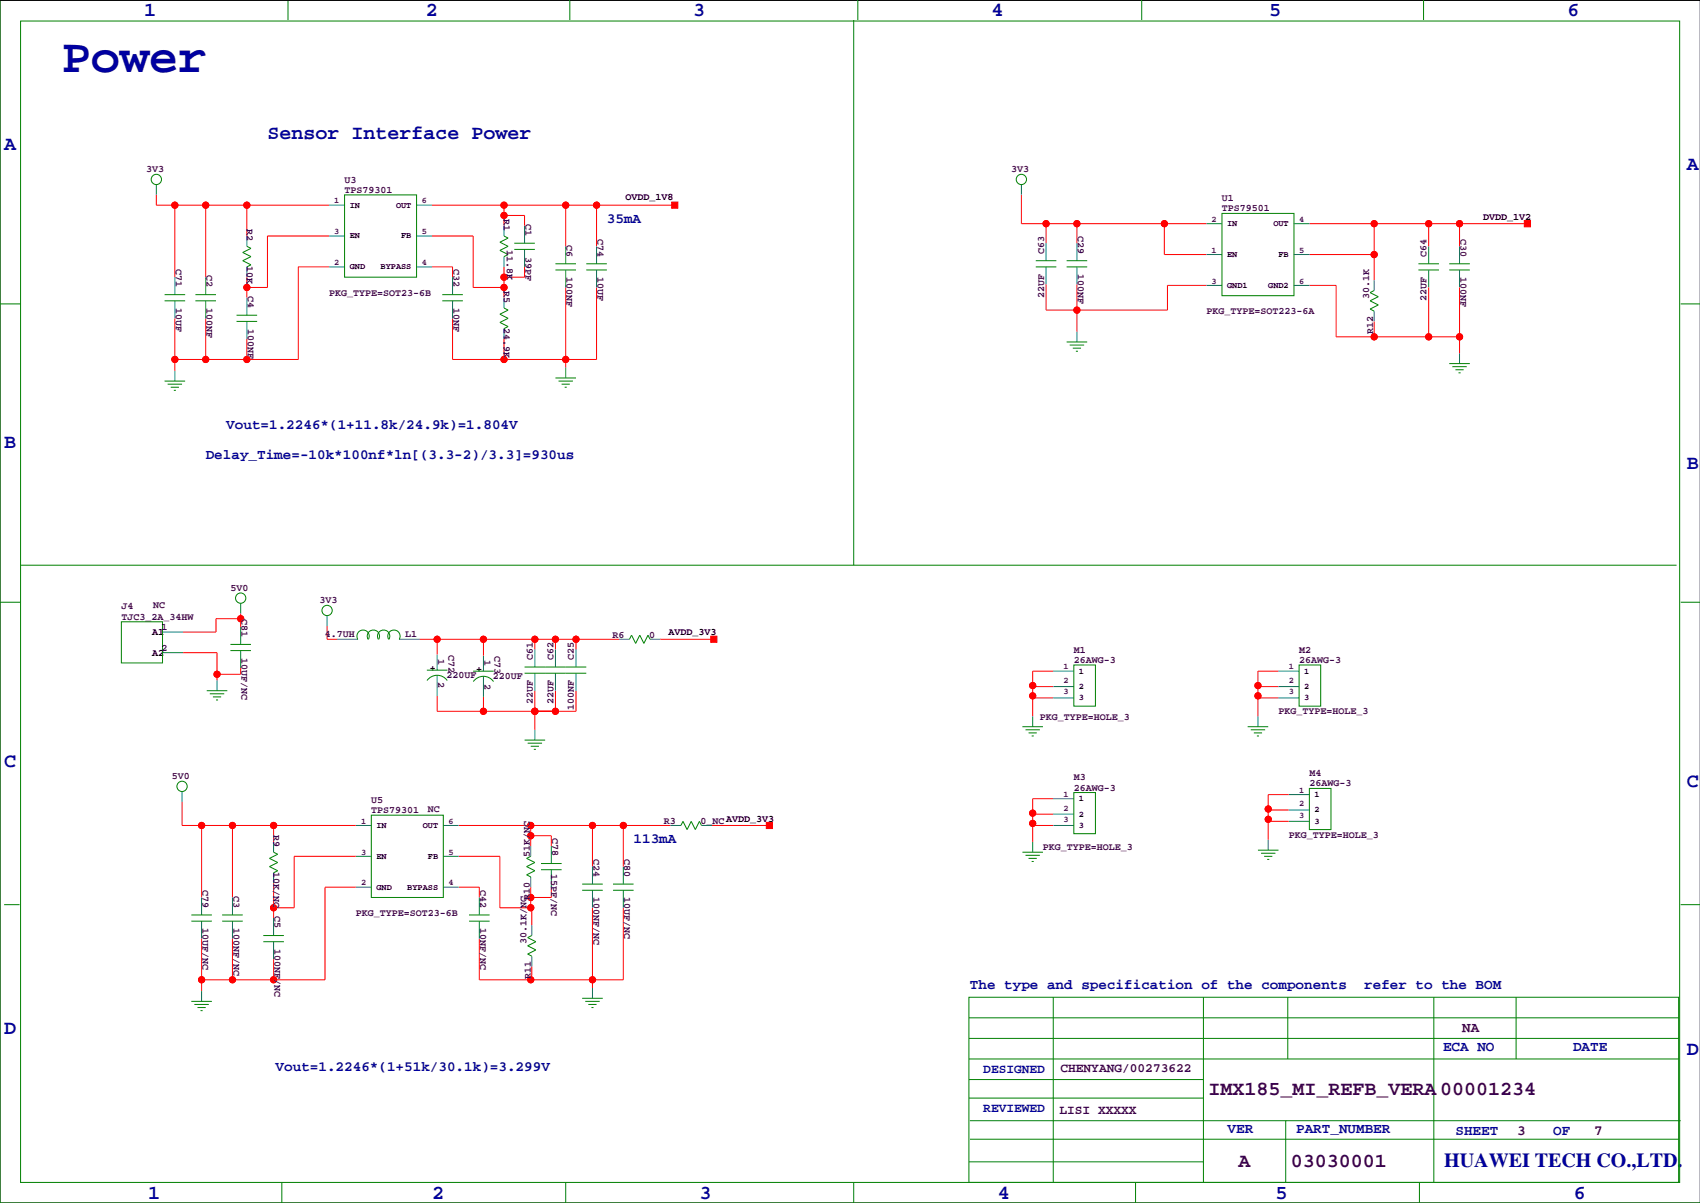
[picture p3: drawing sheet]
<svg xmlns="http://www.w3.org/2000/svg" width="420mm" height="297mm" viewBox="0 0 420 297" stroke-linecap="round" stroke-linejoin="round" font-family="sans-serif">
<path d="M419.9 .1h-419.9v296.9h419.9" fill="none" stroke="#000" stroke-width=".25"/>
<g fill="none" stroke="#008080" stroke-width=".25">
<path d="M38.6 45.6v2.5M61 58.3v2.5M81.3 50.7h3.8M81.3 58.3h3.8M102.9 50.7h3.8M102.9 58.3h3.8M124.5 55.7v2.6M129.5 55.7v4.4M252.2 45.6v2.5M297.9 55.2h3.9M319.5 55.2h3.8M43.2 68.4v4.4"/>
<path d="M43.2 74.3v4.3M50.8 68.4v4.4M50.8 74.3v4.3M61 65.9v2.5M61 73.5v4.3M61 79.4v4.3M81.3 65.9h3.8M102.9 65.9h3.8M111.8 68.4v4.4M111.8 74.3v4.3M124.5 63.4v2.5M124.5 73.5v2.6"/>
<path d="M129.5 61.6v4.3M139.7 60.8v4.3M139.7 66.7v4.3M147.3 60.8v4.3M147.3 66.7v4.3M258.3 60.1v4.3M258.3 65.9v4.3M265.9 60.1v4.3M265.9 65.9v4.3M297.9 70.5h3.9M297.9 62.9h3.9M319.5 70.5h3.8"/>
<path d="M319.5 62.9h3.8M339.3 69.2v2.5M339.3 76.8v2.6M352.8 60.8v4.3M352.8 66.7v4.3M360.4 60.8v4.3M360.4 66.7v4.3M43.2 91.6v2.5M124.5 81.1v2.6M139.7 90.8v2.5M265.9 81.9v2.5M360.4 87.2v2.6"/>
<path d="M40.1 156.1h5.1M59.4 149v2.5M59.4 154.8v4.3M80.8 152v2.5M83.3 157.8h5.1M98.6 157.8h5M152.9 157.8h2.5M160.5 157.8h2.6M40.1 161.1h5.1M53.6 168v2.5M59.4 160.6v4.4M107.9 161.7v3.8"/>
<path d="M107.9 166.7v5.1M119.4 161.9v3.8M119.4 167v5.1M132.1 160.4v4.3M132.1 166.2v4.3M137.2 160.4v4.3M137.2 166.2v4.3M142.2 160.4v4.3M142.2 166.2v4.3M255 176.9v2.5M260.1 165.7h5.1M260.1 169.5h5.1"/>
<path d="M260.1 172.3h5.1M310.6 176.9v2.5M315.7 165.7h5.1M315.7 169.5h5.1M315.7 172.3h5.1M45 195.4v2.6M132.1 180.2v2.5M260.1 197.2h5.1M318.3 196.2h5M67.6 207.9v2.5M67.6 215.5v2.5M87.9 203.8h3.8"/>
<path d="M87.9 211.4h3.8M87.9 219.1h3.8M109.5 203.8h3.8M109.5 211.4h3.8M109.5 219.1h3.8M131.1 208.9v2.5M131.1 216.5v2.6M136.1 208.9v4.3M136.1 214.7v4.4M146.3 214v4.3M146.3 219.8v4.3M153.9 214v4.3"/>
<path d="M153.9 219.8v4.3M165.6 203.8h2.5M173.2 203.8h2.6M255 207.9v2.5M260.1 201h5.1M260.1 203.8h5.1M313.2 207.4v2.5M318.3 200h5M318.3 202.8h5M49.8 221.6v4.3M49.8 227.4v4.4M57.4 221.6v4.3"/>
<path d="M57.4 227.4v4.4M67.6 226.7v4.3M67.6 232.5v4.3M118.4 221.6v4.3M118.4 227.4v4.4M131.3 228.5v2.5M131.3 236.1v2.5M49.8 244.7v2.6M146.3 244v2.5"/>
</g>
<g fill="none" stroke="#008000" stroke-width=".25">
<path d="M0 -.1v297.1h419.9M71.1 0v4.9M140.7 0v4.9M211.8 0v4.9M281.9 0v4.9M351.5 0v4.9M5.1 5.2h409.7v286.8h-409.7zM210.8 4.9v134.7M85.1 48.1h17.8v20.3h-17.8zM124.5 58.3l1 .5-2.1 1 2.1 1-2.1 1 2.1 1.1-1 .5M301.8 52.7h17.7v20.3h-17.7zM0 75h5.1"/>
<path d="M40.6 72.8h5.1M40.6 74.3h5.1M48.3 72.8h5M48.3 74.3h5M58.4 77.8h5.1M58.4 79.4h5.1M61 60.8l1 .5-2.1 1 2.1 1.1-2.1 1 2.1 1-1 .5M109.2 72.8h5.1M109.2 74.3h5.1M124.5 76.1l1 .5-2.1 1 2.1 1-2.1 1 2.1 1-1 .5M127 60.1h5.1M127 61.6h5.1"/>
<path d="M137.2 65.1h5M137.2 66.7h5M144.8 65.1h5.1M144.8 66.7h5.1M255.8 64.4h5.1M255.8 65.9h5.1M263.4 64.4h5.1M263.4 65.9h5.1M339.3 71.7l-1 .5 2.1 1.1-2.1 1 2.1 1-2.1 1 1 .5M350.3 65.1h5M350.3 66.7h5M357.9 65.1h5.1"/>
<path d="M357.9 66.7h5.1M415 75h4.9M40.6 94.1h5.1M41.4 94.9h3.6M42.2 95.6h2M42.9 96.4h.5M137.2 93.3h5M137.9 94.1h3.6M138.7 94.9h2M139.4 95.6h.6M263.4 84.4h5.1M264.2 85.2h3.5"/>
<path d="M264.9 86h2.1M265.7 86.7h.5M357.9 89.8h5.1M358.6 90.5h3.6M359.4 91.3h2M360.2 92.1h.5M5.1 139.6h408.9M0 148.7h5.1M30 153.5h10.1v10.2h-10.1zM56.9 159.1h5.1M88.4 157.9a1.52 1.52 0 0 1 1.3-2.3 1.52 1.52 0 0 1 1.3 2.3M90.9 157.9a1.52 1.52 0 0 1 1.3-2.3 1.52 1.52 0 0 1 1.3 2.3"/>
<path d="M93.4 157.9a1.52 1.52 0 0 1 1.3-2.3 1.52 1.52 0 0 1 1.3 2.3M96 157.9a1.52 1.52 0 0 1 1.3-2.3 1.52 1.52 0 0 1 1.3 2.3M155.4 157.8l.6-1 1 2.1 1-2.1 1 2.1 1-2.1 .5 1M415 148.7h4.9M51.1 170.5h5M51.8 171.3h3.6M52.6 172.1h2M53.3 172.8h.5M56.9 160.6h5.1M105.4 165.5h5.1M105.5 168a3 3 0 0 1 4.9 0M116.8 165.7h5.1"/>
<path d="M116.9 168.3a3 3 0 0 1 5 0M129.5 164.7h15.3M129.5 166.2h15.3M252.5 179.4h5.1M265.2 164.2h5.3v10.2h-5.3zM308.1 179.4h5.1M320.8 164.2h5.3v10.2h-5.3zM129.5 182.7h5.1M130.3 183.5h3.6M131.1 184.3h2M131.8 185h.5M253.2 180.2h3.6"/>
<path d="M254 181h2M254.8 181.7h.5M265.2 195.7h5.3v10.2h-5.3zM308.9 180.2h3.5M309.6 181h2.1M310.4 181.7h.5M323.3 194.7h5.4v10.1h-5.4zM67.6 210.4l1 .5-2.1 1 2.1 1.1-2.1 1 2.1 1-1 .5M91.7 201.3h17.8v20.3h-17.8zM131.1 211.4l-1.1 .5 2.1 1.1-2.1 1 2.1 1-2.1 1 1.1 .5M133.6 213.2h5.1M133.6 214.7h5.1"/>
<path d="M143.8 218.3h5M143.8 219.8h5M151.4 218.3h5.1M151.4 219.8h5.1M168.1 203.8l.6-1 1 2 1-2 1 2 1-2 .5 1M252.5 210.4h5.1M253.2 211.2h3.6M254 211.9h2M254.8 212.7h.5M310.6 209.9h5.1M311.4 210.7h3.6M312.2 211.4h2"/>
<path d="M312.9 212.2h.5M1 223.4h3.8M47.2 225.9h5.1M47.2 227.4h5.1M54.9 225.9h5M54.9 227.4h5M65 231h5.1M65 232.5h5.1M115.8 225.9h5.1M115.8 227.4h5.1M131.3 231l-1 .5 2 1-2 1 2 1.1-2 1 1 .5M415 223.4h4.9"/>
<path d="M47.2 247.3h5.1M48 248h3.6M48.8 248.8h2M49.5 249.5h.5M143.8 246.5h5M144.5 247.3h3.6M145.3 248h2M146 248.8h.6M239.3 246.2h175.2v45.8h-175.2zM239.3 251.3h175.2M239.3 256.4h175.2M260.1 246.2v45.8"/>
<path d="M297.2 246.2v45.8M318 246.2v15.3M354.1 246.2v45.8M374.4 246.2v15.3M239.3 266.6h57.9M239.3 261.5h175.2M239.3 271.1h57.9M239.5 276.7h175.5M317.5 276.7v15.3M69.6 292v5M139.7 292v5M210.8 292v5"/>
<path d="M239.3 286.9h57.9M239.5 281.3h175M280.4 292v5M350.5 292v5M383.5 287.4h.1"/>
<circle cx="38.6" cy="44.3" r="1.27"/>
<circle cx="252.2" cy="44.3" r="1.27"/>
<circle cx="59.4" cy="147.7" r="1.27"/>
<circle cx="80.8" cy="150.7" r="1.27"/>
<circle cx="45" cy="194.2" r="1.27"/>
</g>
<g fill="none" stroke="#f00" stroke-width=".25">
<path d="M38.6 48.1v2.6h42.7M43.2 50.7v17.7M50.8 50.7v17.7M61 50.7v7.6M81.3 58.3h-15.3v12.7h-5M106.7 58.3h10.1v12.7h7.7M106.7 50.7h59.9M124.5 53.2h5v2.5M124.5 50.7v5M139.7 50.7v10.1M147.3 50.7v10.1M252.2 48.1v7.1h45.7"/>
<path d="M258.3 55.2v4.9M265.9 55.2v4.9M287.5 55.2v7.7h10.4M323.3 55.2h53.9M339.3 55.2v14M352.8 55.2v5.6M360.4 55.2v5.6M43.2 78.6v13M50.8 78.6v10.2M61 68.4v5.1M81.3 65.9h-7.6v22.9h-30.5M106.7 65.9h5.1v2.5"/>
<path d="M124.5 65.9v7.6M129.5 65.9v2.5h-5M139.7 71v19.8M147.3 71v17.8h-35.5v-10.2M258.3 70.2v6.4h30v-6.1h9.6M265.9 70.2v11.7M323.3 62.9h16M323.3 70.5h6.6v12.7h30.5M339.3 79.4v3.8M352.8 71v12.2M360.4 71v16.2M61 83.7v5.1"/>
<path d="M124.5 83.7v5.1M59.4 151.5v3.3M59.4 152.8h-6.1v3.3h-8.1M80.8 154.5v3.3h2.5M103.6 157.8h49.3M107.9 157.8v3.9M119.4 157.8v4.1M132.1 157.8v2.6M137.2 157.8v2.6M142.2 157.8v2.6M163.1 157.8h13.2M45.2 161.1h8.4v6.9"/>
<path d="M59.4 165v1.5h-5.8M119.4 172.1v3.5M132.1 170.5v9.7M137.2 170.5v5.1M142.2 170.5v5.1h-34.3v-3.8M255 172.3h5.1M255 169.5h5.1M260.1 165.7h-5.1v11.2M310.6 172.3h5.1M310.6 169.5h5.1M315.7 165.7h-5.1v11.2M45 198v5.8h42.9"/>
<path d="M260.1 197.2h-5.1v10.7M318.3 196.2h-5.1v11.2M49.8 203.8v17.8M57.4 203.8v17.8M67.6 203.8v4.1M67.6 218v8.7M87.9 211.4h-15.3v12.7h-5M87.9 219.1h-7.6v22.8h-30.5M113.3 211.4h10.1v12.7h7.9v4.4M113.3 219.1h5.1v2.5M113.3 203.8h52.3M131.1 203.8v5.1"/>
<path d="M131.1 219.1v5M131.1 206.4h5v2.5M136.1 219.1v2.5h-5M146.3 203.8v10.2M153.9 203.8v10.2M175.8 203.8h14.2M255 203.8h5.1M255 201h5.1M313.2 202.8h5.1M313.2 200h5.1M49.8 231.8v12.9M57.4 231.8v10.1"/>
<path d="M67.6 236.8v5.1M131.3 238.6v2.3h-.2v1M146.3 224.1v19.9M153.9 224.1v17.8h-35.5v-10.1"/>
<circle cx="43.2" cy="50.7" r=".76"/>
<circle cx="50.8" cy="50.7" r=".76"/>
<circle cx="61" cy="50.7" r=".76"/>
<circle cx="124.5" cy="53.2" r=".76"/>
<circle cx="124.5" cy="50.7" r=".76"/>
<circle cx="139.7" cy="50.7" r=".76"/>
<circle cx="147.3" cy="50.7" r=".76"/>
<circle cx="258.3" cy="55.2" r=".76"/>
<circle cx="265.9" cy="55.2" r=".76"/>
<circle cx="287.5" cy="55.2" r=".76"/>
<circle cx="339.3" cy="55.2" r=".76"/>
<circle cx="352.8" cy="55.2" r=".76"/>
<circle cx="360.4" cy="55.2" r=".76"/>
<circle cx="61" cy="71" r=".76"/>
<circle cx="124.5" cy="71" r=".76"/>
<circle cx="124.5" cy="68.4" r=".76"/>
<circle cx="265.9" cy="76.6" r=".76"/>
<circle cx="339.3" cy="62.9" r=".76"/>
<circle cx="43.2" cy="88.8" r=".76"/>
<circle cx="50.8" cy="88.8" r=".76"/>
<circle cx="61" cy="88.8" r=".76"/>
<circle cx="124.5" cy="88.8" r=".76"/>
<circle cx="139.7" cy="88.8" r=".76"/>
<circle cx="339.3" cy="83.2" r=".76"/>
<circle cx="352.8" cy="83.2" r=".76"/>
<circle cx="360.4" cy="83.2" r=".76"/>
<circle cx="59.4" cy="152.8" r=".76"/>
<circle cx="108" cy="157.8" r=".76"/>
<circle cx="119.4" cy="157.8" r=".76"/>
<circle cx="132.1" cy="157.8" r=".76"/>
<circle cx="137.2" cy="157.8" r=".76"/>
<circle cx="142.2" cy="157.8" r=".76"/>
<circle cx="53.6" cy="166.5" r=".76"/>
<circle cx="119.4" cy="175.6" r=".76"/>
<circle cx="132.1" cy="175.6" r=".76"/>
<circle cx="137.2" cy="175.6" r=".76"/>
<circle cx="255" cy="169.3" r=".76"/>
<circle cx="255" cy="171.8" r=".76"/>
<circle cx="310.6" cy="169.3" r=".76"/>
<circle cx="310.6" cy="171.8" r=".76"/>
<circle cx="313.2" cy="199.8" r=".76"/>
<circle cx="49.8" cy="203.8" r=".76"/>
<circle cx="57.4" cy="203.8" r=".76"/>
<circle cx="67.6" cy="203.8" r=".76"/>
<circle cx="131.1" cy="206.4" r=".76"/>
<circle cx="131.1" cy="203.8" r=".76"/>
<circle cx="146.3" cy="203.8" r=".76"/>
<circle cx="153.9" cy="203.8" r=".76"/>
<circle cx="255" cy="200.8" r=".76"/>
<circle cx="255" cy="203.3" r=".76"/>
<circle cx="313.2" cy="202.3" r=".76"/>
<circle cx="67.6" cy="224.1" r=".76"/>
<circle cx="131.1" cy="224.1" r=".76"/>
<circle cx="131.1" cy="221.6" r=".76"/>
<circle cx="49.8" cy="241.9" r=".76"/>
<circle cx="57.4" cy="241.9" r=".76"/>
<circle cx="67.6" cy="241.9" r=".76"/>
<circle cx="131.1" cy="241.9" r=".76"/>
<circle cx="146.3" cy="241.9" r=".76"/>
</g>
<g fill="#f00" stroke="#f00" stroke-width=".25">
<path d="M165.9 49.9h1.5v1.5h-1.5z" fill-rule="evenodd"/>
<path d="M189.2 203.1h1.6v1.5h-1.6z" fill-rule="evenodd"/>
<path d="M175.5 157.1h1.5v1.5h-1.5z" fill-rule="evenodd"/>
<path d="M376.4 54.5h1.6v1.5h-1.6z" fill-rule="evenodd"/>
<circle cx="265.9" cy="55.2" r=".76"/>
<circle cx="258.3" cy="55.2" r=".76"/>
<circle cx="287.5" cy="55.2" r=".76"/>
<circle cx="131.1" cy="224.1" r=".76"/>
<circle cx="131.1" cy="221.6" r=".76"/>
<circle cx="67.6" cy="224.1" r=".76"/>
<circle cx="67.6" cy="203.8" r=".76"/>
<circle cx="57.4" cy="203.8" r=".76"/>
<circle cx="49.8" cy="203.8" r=".76"/>
<circle cx="43.2" cy="88.8" r=".76"/>
<circle cx="50.8" cy="88.8" r=".76"/>
<circle cx="61" cy="88.8" r=".76"/>
<circle cx="124.5" cy="68.4" r=".76"/>
<circle cx="124.5" cy="71" r=".76"/>
<circle cx="313.2" cy="199.8" r=".76"/>
<circle cx="313.2" cy="202.3" r=".76"/>
<circle cx="255" cy="200.8" r=".76"/>
<circle cx="255" cy="203.3" r=".76"/>
<circle cx="310.6" cy="169.3" r=".76"/>
<circle cx="310.6" cy="171.8" r=".76"/>
<circle cx="255" cy="171.8" r=".76"/>
<circle cx="255" cy="169.3" r=".76"/>
<circle cx="61" cy="71" r=".76"/>
<circle cx="61" cy="50.7" r=".76"/>
<circle cx="50.8" cy="50.7" r=".76"/>
<circle cx="43.2" cy="50.7" r=".76"/>
<circle cx="124.5" cy="88.8" r=".76"/>
<circle cx="139.7" cy="88.8" r=".76"/>
<circle cx="147.3" cy="50.7" r=".76"/>
<circle cx="124.5" cy="53.2" r=".76"/>
<circle cx="139.7" cy="50.7" r=".76"/>
<circle cx="124.5" cy="50.7" r=".76"/>
<circle cx="153.9" cy="203.8" r=".76"/>
<circle cx="131.1" cy="206.4" r=".76"/>
<circle cx="131.1" cy="203.8" r=".76"/>
<circle cx="146.3" cy="203.8" r=".76"/>
<circle cx="59.4" cy="152.8" r=".76"/>
<circle cx="53.6" cy="166.5" r=".76"/>
<circle cx="142.2" cy="157.8" r=".76"/>
<circle cx="137.2" cy="157.8" r=".76"/>
<circle cx="132.1" cy="157.8" r=".76"/>
<circle cx="119.4" cy="157.8" r=".76"/>
<circle cx="108" cy="157.8" r=".76"/>
<circle cx="132.1" cy="175.6" r=".76"/>
<circle cx="137.2" cy="175.6" r=".76"/>
<circle cx="119.4" cy="175.6" r=".76"/>
<circle cx="265.9" cy="76.6" r=".76"/>
<circle cx="339.3" cy="83.2" r=".76"/>
<circle cx="352.8" cy="83.2" r=".76"/>
<circle cx="360.4" cy="83.2" r=".76"/>
<circle cx="339.3" cy="62.9" r=".76"/>
<circle cx="339.3" cy="55.2" r=".76"/>
<circle cx="360.4" cy="55.2" r=".76"/>
<circle cx="352.8" cy="55.2" r=".76"/>
<circle cx="67.6" cy="241.9" r=".76"/>
<circle cx="57.4" cy="241.9" r=".76"/>
<circle cx="49.8" cy="241.9" r=".76"/>
<circle cx="131.1" cy="241.9" r=".76"/>
<circle cx="146.3" cy="241.9" r=".76"/>
</g>
<text font-size="12" fill="#0000a0" x="15.2" y="17.7">Power</text>
<g font-size="4.9" fill="#0000a0">
<text x="35.6" y="3.9">1</text>
<text x="105.2" y="3.9">2</text>
<text x="171.2" y="3.9">3</text>
<text x="244.9" y="3.9">4</text>
<text x="313.4" y="3.9">5</text>
<text x="387.1" y="3.9">6</text>
<text x="66" y="34.4">Sensor Interface Power</text>
<text x="1" y="36.9">A</text>
<text x="416.6" y="42">A</text>
<text x="1" y="110.6">B</text>
<text x="416.6" y="115.7">B</text>
<text x="1" y="189.3">C</text>
<text x="416.6" y="194.4">C</text>
<text x="1" y="255.4">D</text>
<text x="416.6" y="260.5">D</text>
<text x="356.6" y="288">HUAWEI TECH CO.,LTD.</text>
<text x="36.6" y="296">1</text>
<text x="106.7" y="296">2</text>
<text x="172.7" y="296">3</text>
<text x="246.4" y="296">4</text>
<text x="315" y="296">5</text>
<text x="388.6" y="296">6</text>
</g>
<g font-size="4.9" fill="#400040">
<text x="298.5" y="270.5">IMX185_MI_REFB_VERA</text>
<text x="355.6" y="270.5">00001234</text>
<text x="305.9" y="288.3">A</text>
<text x="318.8" y="288.3">03030001</text>
</g>
<g font-size="3.5" fill="#0000a0">
<text x="149.9" y="55">35mA</text>
<text x="55.9" y="105.8">Vout=1.2246*(1+11.8k/24.9k)=1.804V</text>
<text x="50.8" y="113.4">Delay_Time=-10k*100nf*ln[(3.3-2)/3.3]=930us</text>
<text x="156.5" y="208.2">113mA</text>
<text x="239.5" y="244.2">The type and specification of the components</text>
<text x="336.9" y="244.2">refer to the BOM</text>
<text x="356.4" y="259.4">ECA NO</text>
<text x="388.5" y="259.4">DATE</text>
<text x="68.1" y="264.6">Vout=1.2246*(1+51k/30.1k)=3.299V</text>
<text x="303.1" y="279.7">VER</text>
<text x="320.1" y="279.7">PART_NUMBER</text>
<text x="359.4" y="280.3">SHEET</text>
<text x="383.5" y="280.3">OF</text>
</g>
<g font-size="3.5" fill="#400040">
<text x="361.1" y="254.9">NA</text>
<text x="374.6" y="280.3">3</text>
<text x="393.7" y="280.3">7</text>
</g>
<g font-size="3.2" fill="#0000a0">
<text x="242.8" y="264.9">DESIGNED</text>
<text x="242.8" y="274.5">REVIEWED</text>
</g>
<g font-size="3.2" fill="#400040">
<text x="261.9" y="264.7">CHENYANG/00273622</text>
<text x="261.6" y="275.1">LISI XXXXX</text>
</g>
<g font-size="2.5" fill="#400040">
<text x="36.1" y="42.5">3V3</text>
<text x="85.1" y="47.6">TPS79301</text>
<text x="85.1" y="45.1">U3</text>
<text x="249.7" y="42.5">3V3</text>
<text x="301.8" y="52.2">TPS79501</text>
<text x="301.8" y="49.6">U1</text>
<text x="60.9" y="56.6" transform="rotate(90 60.9 56.6)">R2</text>
<text x="124.4" y="54" transform="rotate(90 124.4 54)">R1</text>
<text x="129.8" y="55.3" transform="rotate(90 129.8 55.3)">C1</text>
<text x="147.5" y="58.9" transform="rotate(90 147.5 58.9)">C74</text>
<text x="266.2" y="58.2" transform="rotate(90 266.2 58.2)">C29</text>
<text x="360.7" y="58.9" transform="rotate(90 360.7 58.9)">C30</text>
<text x="60.9" y="65.6" transform="rotate(90 60.9 65.6)">10K</text>
<text x="125.2" y="61.8" transform="rotate(90 125.2 61.8)">11.8K</text>
<text x="129.8" y="63.4" transform="rotate(90 129.8 63.4)">39PF</text>
<text x="139.9" y="60.4" transform="rotate(90 139.9 60.4)">C6</text>
<text x="257.8" y="62.6" transform="rotate(-90 257.8 62.6)">C63</text>
<text x="352.3" y="63.4" transform="rotate(-90 352.3 63.4)">C64</text>
<text x="43.4" y="66.5" transform="rotate(90 43.4 66.5)">C71</text>
<text x="51" y="68" transform="rotate(90 51 68)">C2</text>
<text x="112" y="66.5" transform="rotate(90 112 66.5)">C32</text>
<text x="124.4" y="71.8" transform="rotate(90 124.4 71.8)">R5</text>
<text x="139.9" y="68.4" transform="rotate(90 139.9 68.4)">100NF</text>
<text x="147.5" y="68.4" transform="rotate(90 147.5 68.4)">10UF</text>
<text x="266.2" y="67.7" transform="rotate(90 266.2 67.7)">100NF</text>
<text x="360.7" y="68.4" transform="rotate(90 360.7 68.4)">100NF</text>
<text x="43.4" y="76.1" transform="rotate(90 43.4 76.1)">10UF</text>
<text x="51" y="76.1" transform="rotate(90 51 76.1)">100NF</text>
<text x="61.2" y="73.1" transform="rotate(90 61.2 73.1)">C4</text>
<text x="81.3" y="73">PKG_TYPE=SOT23-6B</text>
<text x="112" y="76.1" transform="rotate(90 112 76.1)">10NF</text>
<text x="257.8" y="73.6" transform="rotate(-90 257.8 73.6)">22UF</text>
<text x="297.9" y="77.6">PKG_TYPE=SOT223-6A</text>
<text x="338.1" y="73.8" transform="rotate(-90 338.1 73.8)">30.1K</text>
<text x="352.3" y="74.4" transform="rotate(-90 352.3 74.4)">22UF</text>
<text x="61.2" y="81.1" transform="rotate(90 61.2 81.1)">100NF</text>
<text x="124.4" y="80.9" transform="rotate(90 124.4 80.9)">24.9K</text>
<text x="339.1" y="82.5" transform="rotate(-90 339.1 82.5)">R12</text>
<text x="56.9" y="145.9">5V0</text>
<text x="78.9" y="149">3V3</text>
<text x="30" y="150.5">J4</text>
<text x="30" y="153">TJC3_2A_34HW</text>
<text x="37.8" y="150.2">NC</text>
<text x="39.9" y="155.6">1</text>
<text x="59.7" y="152.9" transform="rotate(90 59.7 152.9)">C81</text>
<text x="39.9" y="160.6">2</text>
<text x="80.2" y="157.3">4.7UH</text>
<text x="100.1" y="157.3">L1</text>
<text x="110.7" y="161.7" transform="rotate(90 110.7 161.7)">C72</text>
<text x="122.1" y="161.9" transform="rotate(90 122.1 161.9)">C73</text>
<text x="151.2" y="157.6">R6</text>
<text x="160.3" y="157.6">0</text>
<text x="265.2" y="161.2">M1</text>
<text x="320.8" y="161.2">M2</text>
<text x="59.7" y="162.4" transform="rotate(90 59.7 162.4)">10UF/NC</text>
<text x="108.2" y="162.7" transform="rotate(90 108.2 162.7)">1</text>
<text x="110.2" y="167.5">220UF</text>
<text x="119.6" y="163" transform="rotate(90 119.6 163)">1</text>
<text x="121.7" y="167.8">220UF</text>
<text x="131.6" y="162.9" transform="rotate(-90 131.6 162.9)">C61</text>
<text x="136.7" y="162.9" transform="rotate(-90 136.7 162.9)">C62</text>
<text x="141.7" y="162.9" transform="rotate(-90 141.7 162.9)">C25</text>
<text x="265.2" y="163.7">26AWG-3</text>
<text x="320.8" y="163.7">26AWG-3</text>
<text x="108.2" y="168.5" transform="rotate(90 108.2 168.5)">2</text>
<text x="119.6" y="168.8" transform="rotate(90 119.6 168.8)">2</text>
<text x="131.6" y="173.9" transform="rotate(-90 131.6 173.9)">22UF</text>
<text x="136.7" y="173.9" transform="rotate(-90 136.7 173.9)">22UF</text>
<text x="141.7" y="175.4" transform="rotate(-90 141.7 175.4)">100NF</text>
<text x="256.8" y="177.7">PKG_TYPE=HOLE_3</text>
<text x="315.7" y="176.4">PKG_TYPE=HOLE_3</text>
<text x="323.3" y="191.6">M4</text>
<text x="42.4" y="192.4">5V0</text>
<text x="265.2" y="195.2">26AWG-3</text>
<text x="265.2" y="192.6">M3</text>
<text x="323.3" y="194.2">26AWG-3</text>
<text x="91.7" y="200.8">TPS79301</text>
<text x="91.7" y="198.2">U5</text>
<text x="105.7" y="200.5">NC</text>
<text x="163.9" y="203.6">R3</text>
<text x="173" y="203.6">0_NC AVDD_3V3</text>
<text x="67.5" y="206.2" transform="rotate(90 67.5 206.2)">R9</text>
<text x="136.4" y="207" transform="rotate(90 136.4 207)">C78</text>
<text x="257.6" y="209.9">PKG_TYPE=HOLE_3</text>
<text x="318.3" y="206.9">PKG_TYPE=HOLE_3</text>
<text x="67.5" y="215.3" transform="rotate(90 67.5 215.3)">10K/NC</text>
<text x="130.8" y="211.7" transform="rotate(-90 130.8 211.7)">51K/NC</text>
<text x="136.1" y="215.8" transform="rotate(90 136.1 215.8)">15PF/NC</text>
<text x="146.5" y="212.1" transform="rotate(90 146.5 212.1)">C24</text>
<text x="154.2" y="212.1" transform="rotate(90 154.2 212.1)">C80</text>
<text x="50" y="219.7" transform="rotate(90 50 219.7)">C79</text>
<text x="57.6" y="221.2" transform="rotate(90 57.6 221.2)">C3</text>
<text x="118.6" y="219.7" transform="rotate(90 118.6 219.7)">C42</text>
<text x="146.5" y="221.6" transform="rotate(90 146.5 221.6)">100NF/NC</text>
<text x="154.2" y="221.6" transform="rotate(90 154.2 221.6)">10UF/NC</text>
<text x="67.8" y="226.3" transform="rotate(90 67.8 226.3)">C5</text>
<text x="87.9" y="226.2">PKG_TYPE=SOT23-6B</text>
<text x="130.8" y="222.2" transform="rotate(-90 130.8 222.2)">R10</text>
<text x="50" y="229.2" transform="rotate(90 50 229.2)">10UF/NC</text>
<text x="57.6" y="229.2" transform="rotate(90 57.6 229.2)">100NF/NC</text>
<text x="118.6" y="229.2" transform="rotate(90 118.6 229.2)">10NF/NC</text>
<text x="130.1" y="233" transform="rotate(-90 130.1 233)">30.1K/NC</text>
<text x="67.8" y="234.3" transform="rotate(90 67.8 234.3)">100NF/NC</text>
<text x="131.1" y="241.8" transform="rotate(-90 131.1 241.8)">R11</text>
</g>
<g font-size="2.5">
<text x="154.4" y="49.4">OVDD_1V8</text>
<text x="366.3" y="54.2">DVDD_1V2</text>
<text x="37.6" y="156.8">A1</text>
<text x="37.6" y="161.9">A2</text>
<text x="165.1" y="156.8">AVDD_3V3</text>
<text x="106.2" y="165.7">+</text>
<text x="117.6" y="166">+</text>
</g>
<g font-size="2.1" fill="#400040">
<text x="82.5" y="50.2">1</text>
<text x="104.1" y="50.2">6</text>
<text x="82.5" y="57.8">3</text>
<text x="104.1" y="57.8">5</text>
<text x="299.2" y="54.8">2</text>
<text x="320.8" y="54.8">4</text>
<text x="82.5" y="65.5">2</text>
<text x="104.1" y="65.5">4</text>
<text x="299.2" y="62.4">1</text>
<text x="320.8" y="62.4">5</text>
<text x="299.2" y="70">3</text>
<text x="320.8" y="70">6</text>
<text x="262.6" y="165.3">1</text>
<text x="318.3" y="165.3">1</text>
<text x="262.6" y="168.6">2</text>
<text x="262.6" y="171.4">3</text>
<text x="318.3" y="168.6">2</text>
<text x="318.3" y="171.4">3</text>
<text x="262.6" y="196.8">1</text>
<text x="320.8" y="195.8">1</text>
<text x="89.2" y="203.4">1</text>
<text x="110.7" y="203.4">6</text>
<text x="262.6" y="200.1">2</text>
<text x="262.6" y="202.9">3</text>
<text x="320.8" y="199.1">2</text>
<text x="320.8" y="201.9">3</text>
<text x="89.2" y="211">3</text>
<text x="110.7" y="211">5</text>
<text x="89.2" y="218.6">2</text>
<text x="110.7" y="218.6">4</text>
</g>
<g font-size="2.1">
<text x="86.4" y="51.3">IN</text>
<text x="97.8" y="51.3">OUT</text>
<text x="86.4" y="58.9">EN</text>
<text x="99.1" y="58.9">FB</text>
<text x="303" y="55.8">IN</text>
<text x="314.5" y="55.8">OUT</text>
<text x="303" y="63.4">EN</text>
<text x="315.7" y="63.4">FB</text>
<text x="86.4" y="66.5">GND</text>
<text x="94" y="66.5">BYPASS</text>
<text x="303" y="71.1">GND1</text>
<text x="313.2" y="71.1">GND2</text>
<text x="266.4" y="166.3">1</text>
<text x="322.1" y="166.3">1</text>
<text x="266.4" y="170.1">2</text>
<text x="266.4" y="172.9">3</text>
<text x="322.1" y="170.1">2</text>
<text x="322.1" y="172.9">3</text>
<text x="266.4" y="197.8">1</text>
<text x="324.6" y="196.8">1</text>
<text x="266.4" y="201.6">2</text>
<text x="324.6" y="200.6">2</text>
<text x="324.6" y="203.4">3</text>
<text x="93" y="204.4">IN</text>
<text x="104.4" y="204.4">OUT</text>
<text x="266.4" y="204.4">3</text>
<text x="93" y="212">EN</text>
<text x="105.7" y="212">FB</text>
<text x="93" y="219.7">GND</text>
<text x="100.6" y="219.7">BYPASS</text>
</g>
</svg>
